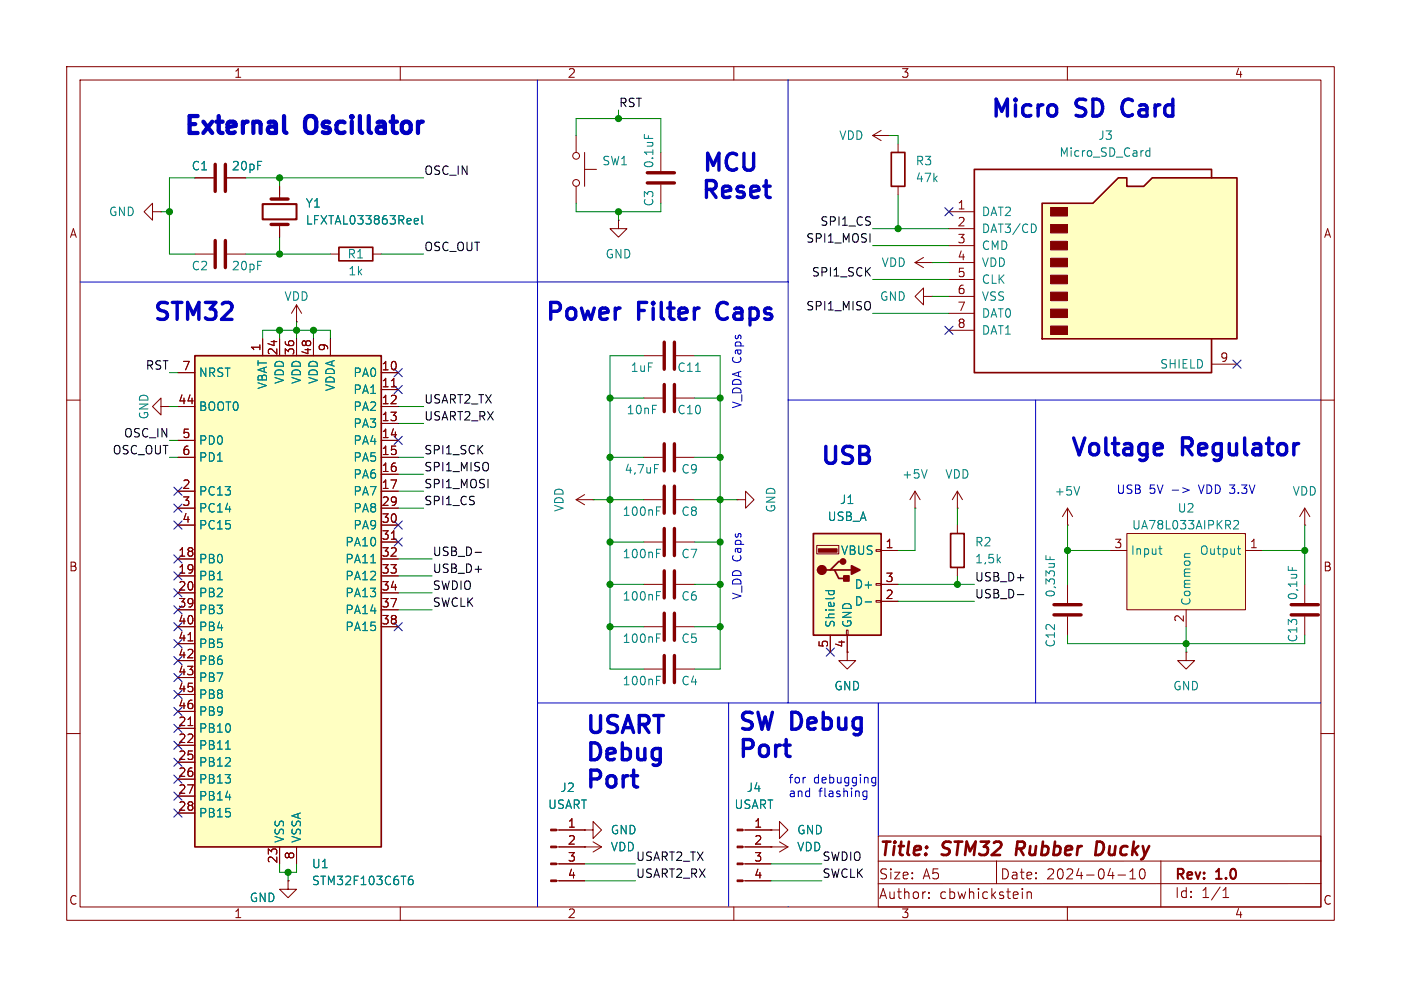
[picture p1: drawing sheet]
<svg xmlns="http://www.w3.org/2000/svg" width="210mm" height="148mm" viewBox="0 0 210 148" stroke-linecap="round" stroke-linejoin="round" font-family="sans-serif">
<path d="M0 0h210v148h-210z" fill="#fff" stroke="#fff" stroke-width=".15"/>
<g fill="none" stroke="#840000" stroke-width=".15">
<path d="M10 10h190v128h-190zM12 12h186v124h-186zM60 10v2M110 10v2M160 10v2M99.1 22.9v2.8M99.1 27.7v2.8M10 60h2M198 60h2M24.1 61v-1.3l-1.2 1.3 1.2 1.2v-1.2h1.3M25.4 61h.1M195.6 87.6v2.8"/>
<path d="M195.6 92.5v2.8M10 110h2M198 110h2M60 136v2M110 136v2M131.6 125.4h66.4v10.6h-66.4zM139.2 134.6v.1M139.2 133.8v.2M149.4 129.1v3.4M153.2 133.2v.2M153.2 133.7v1M154 133.7v1"/>
<path d="M154 133.9a.37 .37 0 0 1 .6 .1v.7M160 136v2M167.6 131.2h1.1M169.4 131.8h.8M169.4 130.7l.4-.4v1.5M170.9 130.4a1.02 1.02 0 0 0 .3 1.4h.1a.91 .91 0 0 0 .2-1.4M174 129.1v6.9M183.3 134.6h.9M183.3 133.5l.5-.4v1.5M198 132.5h-66.4M198 129.1h-66.4"/>
</g>
<path d="M152.5 126.2l-.2 2M165.2 126.3l-.8-.1-.2 2h.5l.5-.3" fill="none" stroke="#840000" stroke-width=".4"/>
<path d="M97 25.9h4.1M97 27.4h4.1M193.5 90.7h4.1M193.5 92.2h4.1" fill="none" stroke="#840000" stroke-width=".51"/>
<path d="M96.6 20.2v.6M193.1 84.9v.6" fill="none" stroke="#008484" stroke-width=".15"/>
<path d="M156.2 30.5h7.6l3.8-3.8h1.3v1.2h2.5l1.3-1.2h12.7v24.1h-29.2z" fill="#ffffc2"/>
<g fill="#840000" stroke="#840000" stroke-width=".15">
<path d="M157.5 48.9h2.5v1.3h-2.5z"/>
<path d="M157.5 46.4h2.5v1.2h-2.5z"/>
<path d="M157.5 43.8h2.5v1.3h-2.5z"/>
<path d="M157.5 41.3h2.5v1.2h-2.5z"/>
<path d="M157.5 38.7h2.5v1.3h-2.5z"/>
<path d="M157.5 36.2h2.5v1.3h-2.5z"/>
<path d="M157.5 33.7h2.5v1.2h-2.5z"/>
<path d="M157.5 31.1h2.5v1.3h-2.5z"/>
<path d="M110.5 132h.9v.2h-.9z"/>
<path d="M110.5 129.4h.9v.3h-.9z"/>
<path d="M110.5 126.9h.9v.2h-.9z"/>
<path d="M110.5 124.3h.9v.3h-.9z"/>
</g>
<path d="M156.2 30.5h7.6l3.8-3.8h1.3v1.2h2.5l1.3-1.2h12.7v24.1h-29.2zM181.6 26.7v-1.3h-35.6v30.5h35.6v-5.1" fill="none" stroke="#840000" stroke-width=".25"/>
<g fill="none" stroke="#840000" stroke-width=".15">
<path d="M22.9 31.8v-1.3l-1.3 1.3 1.3 1.2v-1.2h1.2M24.1 31.8h.1M142.2 31.8h3.8M142.2 34.3h3.8M142.2 36.8h3.8M142.2 39.4h3.8M44.4 48.3h.1M44.4 45.7l-.7 1.3M44.4 45.7v2.6M44.4 45.7l.8 1.3M142.2 41.9h3.8M142.2 44.5h3.8"/>
<path d="M142.2 47h3.8M142.2 49.5h3.8M181.6 54.6h3.8M96.5 68.6h2.8M101.3 68.6h2.8M110.5 74.9h1.3v-1.2l1.2 1.2-1.2 1.3v-1.3M110.5 74.9h.1M96.5 94h2.8M101.3 94h2.8M96.5 100.3h2.8M101.3 100.3h2.8M87.6 124.5h1.3v-1.3l1.3 1.3-1.3 1.2v-1.2"/>
<path d="M87.6 124.5h.1M111.4 132.1h4.2M111.4 129.5h4.2M111.4 127h4.2M111.4 124.5h4.2"/>
</g>
<path d="M155.1 33.7l.2 .4v.5l-.2 .2M171.8 23.2l.2 .2h.4M172.4 22.2v1.2M172.4 22.7l-.4-.1-.2 .2M98.1 69.7h.6M98.4 95.7h.4M98.4 95.1h.6M98.4 102h.4M98.4 101.4h.6" fill="none" stroke="#008484" stroke-width=".15"/>
<path d="M99.6 66.5v4.1M101.1 66.5v4.1M99.6 91.9v4.1M99.6 98.3v4.1M101.1 91.9v4.1M101.1 98.3v4.1" fill="none" stroke="#840000" stroke-width=".51"/>
<path d="M29.2 53.3h27.9v73.7h-27.9z" fill="#ffffc2"/>
<path d="M29.2 53.3h27.9v73.7h-27.9z" fill="none" stroke="#840000" stroke-width=".25"/>
<g fill="none" stroke="#840000" stroke-width=".15">
<path d="M92.7 33v1.3h1.3l-1.3 1.3-1.3-1.3h1.3M92.7 33h.1M26.7 55.9h2.5M39.4 50.8v2.5M41.9 50.8v2.5M44.4 50.8v2.5M47 50.8v2.5M49.5 50.8v2.5M57.1 55.9h2.6M57.1 58.4h2.6M58.7 58h.7M26.7 61h2.5"/>
<path d="M26.7 66h2.5M26.7 68.6h2.5M26.7 73.7h2.5M26.7 76.2h2.5M26.7 78.7h2.5M57.1 61h2.6M57.1 63.5h2.6M57.1 66h2.6M57.1 68.6h2.6M57.1 71.1h2.6M57.1 73.7h2.6M57.1 76.2h2.6"/>
<path d="M57.1 78.7h2.6M26.7 83.8h2.5M26.7 86.4h2.5M26.7 88.9h2.5M26.7 91.4h2.5M26.7 94h2.5M26.7 96.5h2.5M26.7 99.1h2.5M28.2 96.1h.7M57.1 83.8h2.6M57.1 86.4h2.6M57.1 88.9h2.6"/>
<path d="M57.1 81.3h2.6M57.1 91.4h2.6M57.1 94h2.6M58.7 80.9h.7M26.7 109.2h2.5M26.7 111.8h2.5M26.7 114.3h2.5M26.7 116.8h2.5M26.7 119.4h2.5M26.7 101.6h2.5M26.7 104.1h2.5M26.7 106.7h2.5"/>
<path d="M28.2 108.8h.7M26.7 121.9h2.5M41.9 127v2.5M44.4 127v2.5"/>
</g>
<path d="M55.6 84.4h.7M33.8 112.3h.7M61.2 132.1l.3-.2h.2l.2 .2v.3l-.2 .3-.4-.1-.1-.2M61.8 131.4a.5 .5 0 0 0-.6 .5" fill="none" stroke="#008484" stroke-width=".15"/>
<path d="M168.9 80h17.8v11.4h-17.8z" fill="#ffffc2"/>
<g fill="none" stroke="#840000" stroke-width=".15">
<path d="M132.1 19.6l-1.3 .7M29.2 38.1h2.8M29.2 26.7h2.8M34 38.1h2.8M34 26.7h2.8M41.9 27.9v1.9M41.9 33.7v1.9M49.5 38.1h1.3M55.9 38.1h1.2M86.4 20.3v2.6M86.4 27.9v2.6M87.6 25.4h1.8"/>
<path d="M87.6 22.9v5M130.8 20.3l1.3 .8M130.8 20.3h2.5M133.3 20.3h.1M137.2 39.4l1.2 .7M137.2 39.4h2.5M138.4 38.6l-1.2 .8M139.7 39.4h.1M96.5 53.3h2.8M96.5 59.7h2.8M101.3 53.3h2.8M101.3 59.7h2.8"/>
<path d="M86.4 74.9h2.5M86.4 74.9l1.2 .8M87.6 74.2l-1.2 .7M88.9 74.9h.1M96.5 74.9h2.8M101.3 74.9h2.8M160 78.7h.1M160 76.2l-.7 1.3M160 76.2v2.5M160 76.2l.8 1.3M195.6 78.7h.1M195.6 76.2l-.8 1.3"/>
<path d="M195.6 76.2v2.5M195.6 76.2l.7 1.3M96.5 81.3h2.8M96.5 87.6h2.8M101.3 81.3h2.8M101.3 87.6h2.8M127 97.8v1.3h1.3l-1.3 1.2-1.3-1.2h1.3M160 87.6v2.8M160 92.5v2.8M166.4 82.6h2.5M168.9 80h17.8v11.4h-17.8zM177.8 97.8v1.3h1.3l-1.3 1.2-1.3-1.2h1.3"/>
<path d="M177.8 97.8h.1M177.8 91.4v2.6M186.7 82.6h2.5M43.2 132.1v1.3h1.2l-1.2 1.2-1.3-1.2h1.3M43.2 132.1h.1M83.4 127h6.8M83.4 132.1h4.2M83.4 129.5h4.2M83.4 124.5h4.2M87.6 127h.1M88.9 126.2l1.3 .8M90.2 127l-1.3 .8"/>
<path d="M115.6 124.5h1.2v-1.3l1.3 1.3-1.3 1.2v-1.2M115.6 124.5h.1M115.6 127h.1M115.6 127h2.5M116.8 126.2l1.3 .8M118.1 127l-1.3 .8"/>
<circle cx="86.4" cy="23.4" r=".51"/>
<circle cx="86.4" cy="27.4" r=".51"/>
</g>
<g fill="none" stroke="#008484" stroke-width=".15">
<path d="M62.2 33.5h.4M62.2 32.8h.3l.2 .3-.6 .1M63.2 32.3v1.1l.2 .2M104.3 55.7h.7M98.4 76.6h.4M98.4 76h.6M161.8 73l-.4 1.2M184.9 78.2l.5-.2 .2 .2 .1 .2-.8 .9h.8M98.4 83h.4M98.4 82.4h.6M98.4 89.3h.4M98.4 88.7h.6"/>
<path d="M156.8 83.3v.6M157.4 83.5v.4M173.7 82.3h.5M173.9 83.1h.3M178.4 83h-.7l-.1 .1-.1 .3M185.5 82.3h.5M185.7 81.9v1l.3 .2"/>
</g>
<g fill="none" stroke="#840000" stroke-width=".51">
<path d="M32.3 24.6v4.1M32.3 36.1v4M33.8 24.6v4.1M33.8 36.1v4M40.6 29.8h2.6M40.6 33.7h2.6M99.6 51.3v4.1M99.6 57.7v4M101.1 51.3v4.1M101.1 57.7v4M99.6 72.9v4.1M99.6 79.2v4.1"/>
<path d="M101.1 72.9v4.1M101.1 79.2v4.1M99.6 85.6v4.1M101.1 85.6v4.1M158 90.7h4.1M158 92.2h4.1"/>
</g>
<path d="M39.4 30.6h5v2.3h-5z" fill="none" stroke="#840000" stroke-width=".3"/>
<path d="M50.8 37.1h5.1v2h-5.1z" fill="none" stroke="#840000" stroke-width=".25"/>
<g fill="#840000" stroke="#840000" stroke-width=".15">
<path d="M82.5 132h.9v.2h-.9z"/>
<path d="M82.5 129.4h.9v.3h-.9z"/>
<path d="M82.5 126.9h.9v.2h-.9z"/>
<path d="M82.5 124.3h.9v.3h-.9z"/>
</g>
<path d="M121.9 80h10.2v15.3h-10.2z" fill="#ffffc2"/>
<path d="M133.6 22.9h2v5h-2zM121.9 80h10.2v15.3h-10.2zM124.5 85.5h.6l.6 1.2h1.3M125.1 85.5h2.5M126.4 84.2h-.7l-1.2 1.3h-.7M142.5 80h2v5.1h-2z" fill="none" stroke="#840000" stroke-width=".25"/>
<g fill="#840000" stroke="#840000" stroke-width=".25">
<path d="M127.6 84.8l1.3 .7-1.3 .6z"/>
<path d="M126.5 86.4h.8v.7h-.8z"/>
<circle cx="123.2" cy="85.5" r=".63"/>
<circle cx="126.4" cy="84.2" r=".38"/>
</g>
<path d="M122.7 82.3h2.8v.5h-2.8z" fill="#840000" stroke="#840000" stroke-width=".15"/>
<g fill="none" stroke="#840000" stroke-width=".15">
<path d="M29.2 26.7h2.8M34 26.7h2.8M41.9 27.9v1.3M41.9 34.3v1.3M134.6 21.6v1.3M134.6 27.9v1.3M26.7 55.9h2.5M39.4 50.8v2.5M41.9 50.8v2.5M44.4 50.8v2.5M47 50.8v2.5M49.5 50.8v2.5"/>
<path d="M57.1 55.9h2.6M57.1 58.4h2.6M58.7 58h.7M138.4 44.5v-1.3l-1.2 1.3 1.2 1.2v-1.2h1.3M139.7 44.5h.1M26.7 61h2.5M26.7 66h2.5M26.7 68.6h2.5M26.7 73.7h2.5M26.7 76.2h2.5M26.7 78.7h2.5M57.1 61h2.6"/>
<path d="M57.1 63.5h2.6M57.1 66h2.6M57.1 68.6h2.6M57.1 71.1h2.6M57.1 73.7h2.6M57.1 76.2h2.6M57.1 78.7h2.6M137.2 76.2h.1M137.2 73.7l-.8 1.2M137.2 73.7v2.5M137.2 73.7l.7 1.2M143.5 76.2h.1"/>
<path d="M143.5 73.7l-.8 1.2M143.5 73.7v2.5M143.5 78.7v1.3M143.5 73.7l.8 1.2M26.7 83.8h2.5M26.7 86.4h2.5M26.7 88.9h2.5M26.7 91.4h2.5M26.7 94h2.5M26.7 96.5h2.5M26.7 99.1h2.5M28.2 96.1h.7"/>
<path d="M57.1 83.8h2.6M57.1 86.4h2.6M57.1 88.9h2.6M57.1 81.3h2.6M57.1 91.4h2.6M57.1 94h2.6M58.7 80.9h.7M122.4 81.8h3.3v1.3h-3.3zM124.5 95.3v2.5M126.9 94.5h.2v.8h-.2zM127 95.3v2.5M131.3 90h.8v.3h-.8z"/>
<path d="M131.3 87.5h.8v.3h-.8zM131.3 82.4h.8v.3h-.8zM132.1 82.6h2.5M132.1 90.2h2.5M132.1 87.6h2.5M143.5 85.1v1.3M26.7 109.2h2.5M26.7 111.8h2.5M26.7 114.3h2.5M26.7 116.8h2.5M26.7 119.4h2.5M26.7 101.6h2.5"/>
<path d="M26.7 104.1h2.5M26.7 106.7h2.5M28.2 108.8h.7M26.7 121.9h2.5M41.9 127v2.5M43.2 132.1h.1M44.4 127v2.5M83.8 124.5h3.8M83.8 127h3.8M83.8 129.5h3.8M83.8 132.1h3.8M87.6 124.5h.1"/>
<path d="M87.6 127h.1M111.8 124.5h3.8M111.8 127h3.8M111.8 129.5h3.8M111.8 132.1h3.8M115.6 127h.1M115.6 124.5h.1"/>
</g>
<path d="M62.2 33.5h.4M62.2 32.8h.3l.2 .3-.6 .1M63.2 32.3v1.1l.2 .2M139 70.4l-.4 1.3M55.6 84.4h.7M123.8 88.6h1.2M124.3 88.6l-.1 .3M125 88.6v.3M129.7 90.3h1M33.8 112.3h.7M61.2 132.1l.3-.2h.2l.2 .2v.3l-.2 .3-.4-.1-.1-.2M61.8 131.4a.5 .5 0 0 0-.6 .5" fill="none" stroke="#008484" stroke-width=".15"/>
<path d="M71.2 82.8h1M152.5 89.2h1" fill="none" stroke="#000" stroke-width=".15"/>
<path d="M42.6 17.4v2.2l.1 .2 .2 .1" fill="none" stroke="#0000c2" stroke-width=".63"/>
<g fill="none" stroke="#0000c2" stroke-width=".15">
<path d="M80.6 12v123.9M118.1 12v30.3h-37.5M12 42.3h68.6M80.5 42.4h.1M118.1 42.3v63.1M118.1 60h79.9M155.2 60v45.4M175.7 73.5h1M177.3 73.1l1 .4-1 .4M80.6 105.4h117.4M109.2 105.4v30.5M129.3 119.2l.3 .3 .3-.1"/>
<path d="M129.5 118.7l-.2 .2M129.9 118.6v1l-.2 .3-.3-.1M130.7 117.2l.2 .2h.4M131.3 116.6v1l-.3 .2h-.3M131.3 116.6h-.4l-.2 .2M131.7 105.5v19.8M155.2 105.4h.1M80.6 135.9h.1M118.1 136h.1"/>
</g>
<path d="M173.9 66.5l.2 .1 .1 .5-1.2 .3M174.1 68.1l-.2 .1" fill="none" stroke="#0000c2" stroke-width=".51"/>
<g fill="none" stroke="#008400" stroke-width=".15">
<path d="M92.7 16.5v1.3M24.1 31.8h1.3M29.2 26.7h-3.8v11.4h3.8M36.8 26.7h26.7M36.8 38.1h12.7M41.9 26.7v1.2M41.9 35.6v2.5M57.1 38.1h6.4M86.4 20.3v-2.5h12.7v5.1M86.4 30.5v1.3h12.7v-1.3M92.7 31.8v1.2M130.8 34.3h11.4"/>
<path d="M130.8 36.8h11.4M133.3 20.3h1.3v1.3M134.6 29.2v5.1M139.7 39.4h2.5M25.4 55.9h1.3M39.4 50.8v-1.3h10.1v1.3M41.9 49.5v1.3M44.4 48.3v2.5M47 49.5v1.3M91.4 59.7h5.1M96.5 53.3h-5.1v47h5.1M104.1 53.3h3.8v47h-3.8"/>
<path d="M104.1 59.7h3.8M130.8 47h11.4M130.8 41.9h11.4M139.7 44.5h2.5M25.4 68.6h1.3M25.4 66h1.3M25.4 61h1.3M59.7 71.1h3.8M59.7 68.6h3.8M59.7 73.7h3.8M59.7 63.5h3.8M59.7 76.2h3.8"/>
<path d="M59.7 61h3.8M88.9 74.9h7.6M91.4 68.6h5.1M104.1 74.9h6.4M104.1 68.6h3.8M137.2 76.2v6.4h-2.6M143.5 76.2v2.5M160 78.7v8.9M195.6 78.7v8.9M59.7 83.8h5.1M59.7 91.4h5.1M59.7 88.9h5.1"/>
<path d="M59.7 86.4h5.1M91.4 87.6h5.1M91.4 94h5.1M91.4 81.3h5.1M104.1 87.6h3.8M104.1 94h3.8M104.1 81.3h3.8M134.6 87.6h11.4M134.6 90.2h11.4M143.5 86.4v1.2M160 95.3v1.2h35.6v-1.2M160 82.6h6.4"/>
<path d="M177.8 94v3.8M189.2 82.6h6.4M41.9 129.5v1.3h2.5v-1.3M43.2 130.8v1.3M87.6 129.5h7.6M87.6 132.1h7.6M115.6 129.5h7.6M115.6 132.1h7.6"/>
</g>
<g fill="none" stroke="#000084" stroke-width=".15">
<path d="M141.6 31.1l1.2 1.3M142.8 31.1l-1.2 1.3M59.1 57.8l1.2 1.2M59.1 55.3l1.2 1.2M60.3 57.8l-1.2 1.2M60.3 55.3l-1.2 1.2M141.6 48.9l1.2 1.2M142.8 48.9l-1.2 1.2M184.8 54l1.2 1.2M186 54l-1.2 1.2M26.1 75.6l1.2 1.2M26.1 73.1l1.2 1.2"/>
<path d="M26.1 78.1l1.2 1.2M27.3 75.6l-1.2 1.2M27.3 73.1l-1.2 1.2M27.3 78.1l-1.2 1.2M59.1 65.4l1.2 1.2M59.1 78.1l1.2 1.2M60.3 65.4l-1.2 1.2M60.3 78.1l-1.2 1.2M26.1 93.4l1.2 1.2M26.1 98.5l1.2 1.2M26.1 83.2l1.2 1.2M26.1 90.8l1.2 1.2"/>
<path d="M26.1 88.3l1.2 1.2M26.1 95.9l1.2 1.2M26.1 85.8l1.2 1.2M27.3 93.4l-1.2 1.2M27.3 98.5l-1.2 1.2M27.3 83.2l-1.2 1.2M27.3 90.8l-1.2 1.2M27.3 88.3l-1.2 1.2M27.3 95.9l-1.2 1.2M27.3 85.8l-1.2 1.2M59.1 80.7l1.2 1.2M59.1 93.4l1.2 1.2"/>
<path d="M60.3 80.7l-1.2 1.2M60.3 93.4l-1.2 1.2M123.9 97.2l1.2 1.2M125.1 97.2l-1.2 1.2M26.1 108.6l1.2 1.2M26.1 113.7l1.2 1.2M26.1 106.1l1.2 1.2M26.1 111.2l1.2 1.2M26.1 103.5l1.2 1.2M26.1 101l1.2 1.2M26.1 116.2l1.2 1.2M26.1 118.8l1.2 1.2"/>
<path d="M27.3 108.6l-1.2 1.2M27.3 111.2l-1.2 1.2M27.3 113.7l-1.2 1.2M27.3 106.1l-1.2 1.2M27.3 103.5l-1.2 1.2M27.3 101l-1.2 1.2M27.3 116.2l-1.2 1.2M27.3 118.8l-1.2 1.2M26.1 121.3l1.2 1.2M27.3 121.3l-1.2 1.2"/>
</g>
<g fill="#008400" stroke="#008400" stroke-width=".15">
<circle cx="41.9" cy="49.5" r=".46"/>
<circle cx="43.2" cy="130.8" r=".46"/>
<circle cx="91.4" cy="81.3" r=".46"/>
<circle cx="91.4" cy="87.6" r=".46"/>
<circle cx="41.9" cy="26.7" r=".46"/>
<circle cx="25.4" cy="31.8" r=".46"/>
<circle cx="44.4" cy="49.5" r=".46"/>
<circle cx="41.9" cy="38.1" r=".46"/>
<circle cx="107.9" cy="68.6" r=".46"/>
<circle cx="91.4" cy="68.6" r=".46"/>
<circle cx="107.9" cy="74.9" r=".46"/>
<circle cx="91.4" cy="74.9" r=".46"/>
<circle cx="91.4" cy="59.7" r=".46"/>
<circle cx="92.7" cy="31.8" r=".46"/>
<circle cx="47" cy="49.5" r=".46"/>
<circle cx="107.9" cy="94" r=".46"/>
<circle cx="107.9" cy="87.6" r=".46"/>
<circle cx="107.9" cy="81.3" r=".46"/>
<circle cx="143.5" cy="87.6" r=".46"/>
<circle cx="134.6" cy="34.3" r=".46"/>
<circle cx="107.9" cy="59.7" r=".46"/>
<circle cx="92.7" cy="17.8" r=".46"/>
<circle cx="177.8" cy="96.5" r=".46"/>
<circle cx="195.6" cy="82.6" r=".46"/>
<circle cx="160" cy="82.6" r=".46"/>
<circle cx="91.4" cy="94" r=".46"/>
</g>
<g font-size="3.5" fill="#0000c2">
<text x="27.1" y="21">External</text>
<text x="45.9" y="21">Oscillator</text>
<text x="148.2" y="18.3">Micro</text>
<text x="161.3" y="18.3">SD</text>
<text x="169.2" y="18.3">Card</text>
<text x="105" y="26.4">MCU</text>
<text x="104.8" y="30.5">Reset</text>
<text x="22.7" y="48.8">STM32</text>
<text x="81.4" y="48.8">Power</text>
<text x="95.6" y="48.8">Filter</text>
<text x="108.5" y="48.8">Caps</text>
<text x="122.7" y="70.4">USB</text>
<text x="160.2" y="69.1">Voltage</text>
<text x="177.2" y="69.1">Regulator</text>
<text x="87.6" y="110.7">USART</text>
<text x="110.5" y="110.2">SW</text>
<text x="118.8" y="110.2">Debug</text>
<text x="87.6" y="114.8">Debug</text>
<text x="87.6" y="118.9">Port</text>
<text x="110.5" y="114.3">Port</text>
</g>
<g font-size="2.8" fill="#840000">
<text x="131.6" y="128.9">Title:</text>
<text x="141.3" y="128.9">STM32</text>
<text x="153.2" y="128.9">Rubber</text>
<text x="165.9" y="128.9">Ducky</text>
</g>
<g font-size="2.1" fill="#840000">
<text x="131.6" y="132.1">Size:</text>
<text x="131.6" y="135">Author:</text>
<text x="138.3" y="132.1">A5</text>
<text x="140.8" y="135">cbwhickstein</text>
<text x="149.8" y="132.1">Date:</text>
<text x="156.9" y="132.1">2024-04-10</text>
<text x="176" y="132.3">Rev:</text>
<text x="176" y="134.9">Id:</text>
<text x="180.1" y="134.9">1/1</text>
<text x="182.4" y="132.3">1.0</text>
</g>
<g font-size="1.8" fill="#840000">
<text x="35" y="11.9">1</text>
<text x="85" y="11.9">2</text>
<text x="135" y="11.9">3</text>
<text x="185" y="11.9">4</text>
<text x="10.3" y="35.9">A</text>
<text x="143.4" y="31.5">1</text>
<text x="143.4" y="34">2</text>
<text x="198.4" y="35.9">A</text>
<text x="143.4" y="36.6">3</text>
<text x="143.4" y="39.1">4</text>
<text x="143.4" y="41.7">5</text>
<text x="143.4" y="44.2">6</text>
<text x="143.4" y="46.7">7</text>
<text x="39.1" y="52.8" transform="rotate(-90 39.1 52.8)">1</text>
<text x="41.7" y="53.4" transform="rotate(-90 41.7 53.4)">24</text>
<text x="44.2" y="53.4" transform="rotate(-90 44.2 53.4)">36</text>
<text x="46.7" y="53.4" transform="rotate(-90 46.7 53.4)">48</text>
<text x="49.3" y="52.8" transform="rotate(-90 49.3 52.8)">9</text>
<text x="143.4" y="49.3">8</text>
<text x="27.2" y="55.6">7</text>
<text x="57.1" y="55.6">10</text>
<text x="57.1" y="58.2">11</text>
<text x="182.8" y="54.4">9</text>
<text x="26.6" y="60.7">44</text>
<text x="27.2" y="65.8">5</text>
<text x="57.1" y="60.7">12</text>
<text x="57.1" y="63.2">13</text>
<text x="57.1" y="65.8">14</text>
<text x="27.2" y="68.3">6</text>
<text x="57.1" y="68.3">15</text>
<text x="57.1" y="70.9">16</text>
<text x="27.2" y="73.4">2</text>
<text x="27.2" y="75.9">3</text>
<text x="57.1" y="73.4">17</text>
<text x="57.1" y="75.9">29</text>
<text x="26.6" y="83.6">18</text>
<text x="27.2" y="78.5">4</text>
<text x="57.1" y="78.5">30</text>
<text x="57.1" y="81">31</text>
<text x="57.1" y="83.6">32</text>
<text x="132.6" y="82.3">1</text>
<text x="166.9" y="82.3">3</text>
<text x="187.3" y="82.3">1</text>
<text x="10.3" y="85.9">B</text>
<text x="26.6" y="86.1">19</text>
<text x="26.6" y="88.6">20</text>
<text x="57.1" y="86.1">33</text>
<text x="57.1" y="88.6">34</text>
<text x="132.6" y="89.9">2</text>
<text x="132.6" y="87.4">3</text>
<text x="198.3" y="85.9">B</text>
<text x="26.6" y="91.2">39</text>
<text x="26.6" y="93.7">40</text>
<text x="57.1" y="91.2">37</text>
<text x="57.1" y="93.7">38</text>
<text x="177.5" y="93.4" transform="rotate(-90 177.5 93.4)">2</text>
<text x="26.6" y="96.3">41</text>
<text x="26.6" y="98.8">42</text>
<text x="26.6" y="101.3">43</text>
<text x="124.2" y="97.2" transform="rotate(-90 124.2 97.2)">5</text>
<text x="126.7" y="97.2" transform="rotate(-90 126.7 97.2)">4</text>
<text x="26.6" y="103.9">45</text>
<text x="26.6" y="106.4">46</text>
<text x="26.6" y="109">21</text>
<text x="26.6" y="111.5">22</text>
<text x="26.6" y="114">25</text>
<text x="26.6" y="116.6">26</text>
<text x="26.6" y="119.1">27</text>
<text x="26.6" y="121.7">28</text>
<text x="85" y="124.2">1</text>
<text x="113" y="124.2">1</text>
<text x="41.7" y="129.6" transform="rotate(-90 41.7 129.6)">23</text>
<text x="44.2" y="129" transform="rotate(-90 44.2 129)">8</text>
<text x="85" y="126.7">2</text>
<text x="85" y="129.3">3</text>
<text x="85" y="131.8">4</text>
<text x="113" y="126.7">2</text>
<text x="113" y="129.3">3</text>
<text x="113" y="131.8">4</text>
<text x="10.3" y="135.9">C</text>
<text x="35" y="137.9">1</text>
<text x="85" y="137.9">2</text>
<text x="135" y="137.9">3</text>
<text x="185" y="137.9">4</text>
<text x="198.3" y="135.9">C</text>
</g>
<g font-size="1.8">
<text x="92.7" y="16.2">RST</text>
<text x="63.5" y="26.3">OSC_IN</text>
<text x="122.9" y="33.9">SPI1_CS</text>
<text x="63.5" y="37.8">OSC_OUT</text>
<text x="120.7" y="36.5">SPI1_MOSI</text>
<text x="121.6" y="41.6">SPI1_SCK</text>
<text x="120.7" y="46.6">SPI1_MISO</text>
<text x="21.7" y="55.5">RST</text>
<text x="18.5" y="65.7">OSC_IN</text>
<text x="63.5" y="60.6">USART2_TX</text>
<text x="63.5" y="63.2">USART2_RX</text>
<text x="16.8" y="68.2">OSC_OUT</text>
<text x="63.5" y="70.8">SPI1_MISO</text>
<text x="63.5" y="68.2">SPI1_SCK</text>
<text x="63.5" y="73.3">SPI1_MOSI</text>
<text x="63.5" y="75.9">SPI1_CS</text>
<text x="64.8" y="83.5">USB_D-</text>
<text x="64.8" y="88.6">SWDIO</text>
<text x="64.8" y="86">USB_D+</text>
<text x="146" y="87.3">USB_D+</text>
<text x="146" y="89.8">USB_D-</text>
<text x="64.8" y="91.1">SWCLK</text>
<text x="95.2" y="129.2">USART2_TX</text>
<text x="95.2" y="131.7">USART2_RX</text>
<text x="123.2" y="131.7">SWCLK</text>
<text x="123.2" y="129.2">SWDIO</text>
</g>
<g font-size="1.8" fill="#008484">
<text x="125.7" y="21.2">VDD</text>
<text x="158.7" y="23.7">Micro_SD_Card</text>
<text x="164.5" y="21.2">J3</text>
<text x="28.6" y="25.8">C1</text>
<text x="34.7" y="25.8">20pF</text>
<text x="90.2" y="25">SW1</text>
<text x="98.1" y="25.3" transform="rotate(-90 98.1 25.3)">0.1uF</text>
<text x="137.2" y="25">R3</text>
<text x="137.2" y="27.5">47k</text>
<text x="16.2" y="32.6">GND</text>
<text x="45.7" y="31.3">Y1</text>
<text x="45.7" y="33.9">LFXTAL033863Reel</text>
<text x="98.1" y="31.1" transform="rotate(-90 98.1 31.1)">C3</text>
<text x="147.1" y="32.6">DAT2</text>
<text x="147.1" y="35.2">DAT3/CD</text>
<text x="28.6" y="40.7">C2</text>
<text x="34.7" y="40.7">20pF</text>
<text x="52" y="39">R1</text>
<text x="52.1" y="41.5">1k</text>
<text x="90.7" y="39">GND</text>
<text x="132" y="40.2">VDD</text>
<text x="147.1" y="37.7">CMD</text>
<text x="147.1" y="40.2">VDD</text>
<text x="42.5" y="45.3">VDD</text>
<text x="131.8" y="45.3">GND</text>
<text x="147.1" y="42.8">CLK</text>
<text x="147.1" y="45.3">VSS</text>
<text x="147.1" y="47.9">DAT0</text>
<text x="147.1" y="50.4">DAT1</text>
<text x="29.7" y="56.7">NRST</text>
<text x="40.2" y="58.5" transform="rotate(-90 40.2 58.5)">VBAT</text>
<text x="42.8" y="57.7" transform="rotate(-90 42.8 57.7)">VDD</text>
<text x="45.3" y="57.7" transform="rotate(-90 45.3 57.7)">VDD</text>
<text x="47.9" y="57.7" transform="rotate(-90 47.9 57.7)">VDD</text>
<text x="50.4" y="58.8" transform="rotate(-90 50.4 58.8)">VDDA</text>
<text x="52.9" y="56.7">PA0</text>
<text x="52.9" y="59.3">PA1</text>
<text x="94.4" y="56">1uF</text>
<text x="101.4" y="56">C11</text>
<text x="173.8" y="55.5">SHIELD</text>
<text x="22.5" y="63" transform="rotate(-90 22.5 63)">GND</text>
<text x="29.7" y="61.8">BOOT0</text>
<text x="52.9" y="61.8">PA2</text>
<text x="52.9" y="64.4">PA3</text>
<text x="93.8" y="62.3">10nF</text>
<text x="101.4" y="62.3">C10</text>
<text x="29.7" y="66.9">PD0</text>
<text x="29.7" y="69.4">PD1</text>
<text x="52.9" y="66.9">PA4</text>
<text x="52.9" y="69.4">PA5</text>
<text x="52.9" y="72">PA6</text>
<text x="93.5" y="71.2">4,7uF</text>
<text x="102" y="71.2">C9</text>
<text x="135.1" y="72">+5V</text>
<text x="141.6" y="72">VDD</text>
<text x="29.7" y="74.5">PC13</text>
<text x="29.7" y="77.1">PC14</text>
<text x="52.9" y="74.5">PA7</text>
<text x="52.9" y="77.1">PA8</text>
<text x="84.7" y="76.8" transform="rotate(-90 84.7 76.8)">VDD</text>
<text x="93.2" y="77.6">100nF</text>
<text x="102" y="77.6">C8</text>
<text x="116.4" y="77" transform="rotate(-90 116.4 77)">GND</text>
<text x="125.8" y="75.8">J1</text>
<text x="158" y="74.5">+5V</text>
<text x="176.4" y="77.1">U2</text>
<text x="193.7" y="74.5">VDD</text>
<text x="29.7" y="79.6">PC15</text>
<text x="51.7" y="82.1">PA10</text>
<text x="52.9" y="79.6">PA9</text>
<text x="93.2" y="83.9">100nF</text>
<text x="102" y="83.9">C7</text>
<text x="124" y="78.3">USB_A</text>
<text x="126" y="83.4">VBUS</text>
<text x="146.1" y="82.1">R2</text>
<text x="169.4" y="83.4">Input</text>
<text x="169.6" y="79.6">UA78L033AIPKR2</text>
<text x="179.7" y="83.4">Output</text>
<text x="29.7" y="84.7">PB0</text>
<text x="29.7" y="87.2">PB1</text>
<text x="29.7" y="89.8">PB2</text>
<text x="51.7" y="84.7">PA11</text>
<text x="51.7" y="87.2">PA12</text>
<text x="51.7" y="89.8">PA13</text>
<text x="128" y="88.5">D+</text>
<text x="146.1" y="84.7">1,5k</text>
<text x="158.3" y="89.7" transform="rotate(-90 158.3 89.7)">0,33uF</text>
<text x="29.7" y="92.3">PB3</text>
<text x="29.7" y="94.8">PB4</text>
<text x="51.7" y="92.3">PA14</text>
<text x="51.7" y="94.8">PA15</text>
<text x="93.2" y="90.3">100nF</text>
<text x="102" y="90.3">C6</text>
<text x="125.3" y="94.2" transform="rotate(-90 125.3 94.2)">Shield</text>
<text x="127.9" y="94.2" transform="rotate(-90 127.9 94.2)">GND</text>
<text x="128" y="91">D-</text>
<text x="178.7" y="90.9" transform="rotate(-90 178.7 90.9)">Common</text>
<text x="194.7" y="90.1" transform="rotate(-90 194.7 90.1)">0,1uF</text>
<text x="29.7" y="97.4">PB5</text>
<text x="29.7" y="99.9">PB6</text>
<text x="93.2" y="96.6">100nF</text>
<text x="102" y="96.6">C5</text>
<text x="158.3" y="97.2" transform="rotate(-90 158.3 97.2)">C12</text>
<text x="194.7" y="96.4" transform="rotate(-90 194.7 96.4)">C13</text>
<text x="29.7" y="102.5">PB7</text>
<text x="29.7" y="105">PB8</text>
<text x="29.7" y="107.5">PB9</text>
<text x="93.2" y="103">100nF</text>
<text x="102" y="103">C4</text>
<text x="125" y="103.7">GND</text>
<text x="175.8" y="103.7">GND</text>
<text x="29.7" y="110.1">PB10</text>
<text x="29.7" y="112.6">PB11</text>
<text x="29.7" y="115.2">PB12</text>
<text x="29.7" y="117.7">PB13</text>
<text x="83.9" y="119">J2</text>
<text x="111.8" y="119">J4</text>
<text x="29.7" y="120.2">PB14</text>
<text x="29.7" y="122.8">PB15</text>
<text x="82.1" y="121.5">USART</text>
<text x="91.4" y="125.3">GND</text>
<text x="110" y="121.5">USART</text>
<text x="119.4" y="125.3">GND</text>
<text x="42.8" y="126.5" transform="rotate(-90 42.8 126.5)">VSS</text>
<text x="45.3" y="126.5" transform="rotate(-90 45.3 126.5)">VSSA</text>
<text x="46.7" y="130.4">U1</text>
<text x="91.4" y="127.9">VDD</text>
<text x="119.4" y="127.9">VDD</text>
<text x="37.3" y="135.5">GND</text>
<text x="46.7" y="132.9">STM32F103C6T6</text>
</g>
<g font-size="1.8" fill="#0000c2">
<text x="111.4" y="61.4" transform="rotate(-90 111.4 61.4)">V_DDA Caps</text>
<text x="167.3" y="74.3">USB</text>
<text x="172.2" y="74.3">5V</text>
<text x="180" y="74.3">VDD 3.3V</text>
<text x="111.4" y="90" transform="rotate(-90 111.4 90)">V_DD Caps</text>
<text x="118.1" y="117.7">for</text>
<text x="118.1" y="119.7">and</text>
<text x="121.9" y="117.7">debugging</text>
<text x="122.7" y="119.7">flashing</text>
</g>
</svg>
